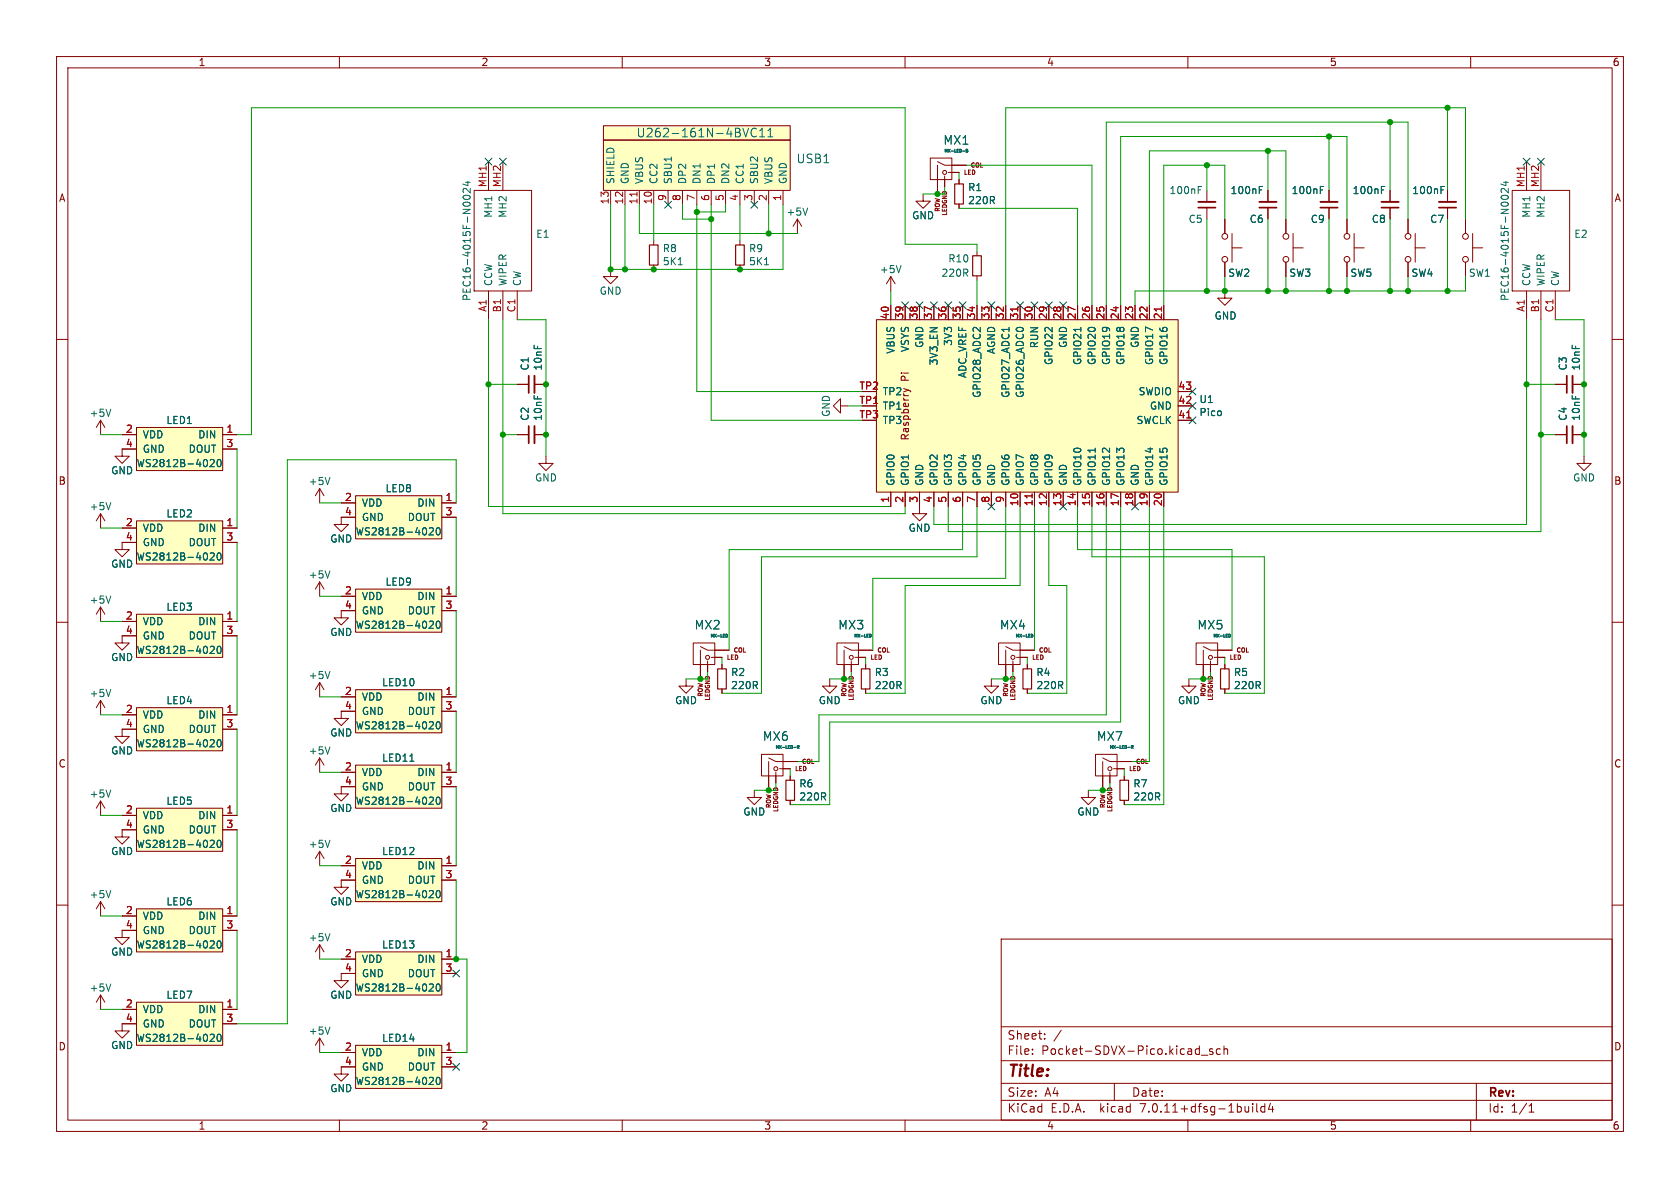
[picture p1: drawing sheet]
<svg xmlns="http://www.w3.org/2000/svg" width="297mm" height="210mm" viewBox="0 0 297 210" stroke-linecap="round" stroke-linejoin="round" font-family="sans-serif">
<g fill="none" stroke="#840000" stroke-width=".18">
<path d="M10 10h277v190h-277zM12 12h273v186h-273zM60 10v2M110 10v2M160 10v2M210 10v2M260 10v2M83.8 33.7h10.2v17.7h-10.2zM86.4 28.6v5.1M88.9 28.6v5.1M106.7 22.2h33v2.6h-33zM106.7 24.8h33v8.9h-33z"/>
<path d="M107.9 33.7v2.5M110.5 33.7v2.5M113 33.7v2.5M115.6 33.7v2.5M118.1 33.7v2.5M120.6 33.7v2.5M123.2 33.7v2.5M125.7 33.7v2.5M128.3 33.7v2.5M130.8 33.7v2.5M133.3 33.7v2.5M135.9 33.7v2.5"/>
<path d="M138.4 33.7v2.5M141 38.7l-.8 1.3M141 38.7v2.6M141 38.7l.7 1.3M163.2 34.3v1.3h1.3l-1.3 1.2-1.3-1.2h1.3M164.5 27.9h3.8v3.9h-3.8zM165.7 28.6l1.3 .6h3.8M165.7 29.2v5.1M167 31.1v1.9M167.6 30.5h1.9M169.5 31.8v.7M169.5 36.1v.7"/>
<path d="M213.4 33.7v2M213.4 36.7v2M216.5 38.7v2.6M224.2 33.7v2M224.2 36.7v2M227.3 38.7v2.6M234.9 33.7v2M234.9 36.7v2M238.1 38.7v2.6M245.7 33.7v2M245.7 36.7v2M248.9 38.7v2.6"/>
<path d="M255.9 33.7v2M255.9 36.7v2M259.1 38.7v2.6M267.3 33.7h10.2v17.7h-10.2zM269.9 28.6v5.1M272.4 28.6v5.1M10 60h2M86.4 51.4v5.1M88.9 51.4v5.1M91.4 51.4v5.1M107.9 47.6v1.3h1.3l-1.3 1.3-1.2-1.3h1.2M115.6 42.5v.8"/>
<path d="M115.6 46.9v.7M130.8 42.5v.8M130.8 46.9v.7M154.9 56.5h53.4v30.5h-53.4zM157.5 48.9v2.5M157.5 54v2.5M157.5 48.9l-.8 1.3M157.5 48.9l.7 1.3M160 54v2.5M162.6 54v2.5M165.1 54v2.5M167.6 54v2.5"/>
<path d="M170.2 54v2.5M172.7 44.5v.7M172.7 48.8v.7M172.7 54v2.5M175.3 54v2.5M177.8 54v2.5M180.3 54v2.5M182.9 54v2.5M185.4 54v2.5M188 54v2.5M190.5 54v2.5M193 54v2.5"/>
<path d="M195.6 54v2.5M198.1 54v2.5M200.7 54v2.5M203.2 54v2.5M205.7 54v2.5M216.5 51.4v1.3h1.3l-1.3 1.3-1.2-1.3h1.2M216.5 46.4v2.5M217.8 43.8h1.8M217.8 41.3v5.1M227.3 46.4v2.5M228.6 43.8h1.8M228.6 41.3v5.1"/>
<path d="M238.1 46.4v2.5M239.4 43.8h1.8M239.4 41.3v5.1M248.9 46.4v2.5M250.2 43.8h1.8M250.2 41.3v5.1M259.1 46.4v2.5M260.3 43.8h1.8M260.3 41.3v5.1M269.9 51.4v5.1M272.4 51.4v5.1M275 51.4v5.1"/>
<path d="M285 60h2M17.8 74.3v2.5M17.8 74.3l-.8 1.3M17.8 74.3l.7 1.3M21.6 76.8h2.5M24.1 75.6h15.3v7.6h-15.3zM24.1 79.4h-2.5v1.2h1.3l-1.3 1.3-1.3-1.3h1.3M39.4 76.8h2.5M39.4 79.4h2.5M91.4 67.9h2.1M91.4 76.8h2.1M94.5 67.9h2"/>
<path d="M94.5 76.8h2M148.6 71.8v-1.3l-1.3 1.3 1.3 1.2v-1.2h1.3M159.8 68.7l.8 .3M160.6 69l-.8 .3M160.6 69l.4 .3M208.3 74.3h2.5M208.3 71.8h2.5M208.3 69.2h2.5M275 67.9h2M275 76.8h2M278 67.9h2M278 76.8h2"/>
<path d="M17.8 90.8v2.5M17.8 90.8l-.8 1.3M17.8 90.8l.7 1.3M21.6 93.3h2.5M24.1 92.1h15.3v7.6h-15.3zM24.1 95.9h-2.5v1.3h1.3l-1.3 1.2-1.3-1.2h1.3M39.4 93.3h2.5M39.4 95.9h2.5M56.5 86.4l-.7 1.2M56.5 86.4v2.5M56.5 86.4l.8 1.2M60.3 88.9h2.6"/>
<path d="M62.9 87.6h15.2v7.7h-15.2zM62.9 91.4h-2.6v1.3h1.3l-1.3 1.3-1.2-1.3h1.2M78.1 88.9h2.5M78.1 91.4h2.5M96.5 80.6v1.3h1.3l-1.3 1.3-1.3-1.3h1.3M157.5 87v2.5M160 87v2.5M162.6 87v3.8h1.2l-1.2 1.3-1.3-1.3h1.3M165.1 87v2.5M167.6 87v2.5M170.2 87v2.5M172.7 87v2.5"/>
<path d="M175.3 87v2.5M177.8 87v2.5M180.3 87v2.5M182.9 87v2.5M185.4 87v2.5M188 87v2.5M190.5 87v2.5M193 87v2.5M195.6 87v2.5M198.1 87v2.5M200.7 87v2.5M203.2 87v2.5"/>
<path d="M205.7 87v2.5M280 80.6v1.3h1.3l-1.3 1.3-1.2-1.3h1.2M10 110h2M17.8 107.3l-.8 1.3M17.8 107.3v2.6M17.8 107.3l.7 1.3M21.6 109.9h2.5M24.1 108.6h15.3v7.6h-15.3zM24.1 112.4h-2.5v1.3h1.3l-1.3 1.2-1.3-1.2h1.3M39.4 109.9h2.5M39.4 112.4h2.5M56.5 102.9v2.5"/>
<path d="M56.5 102.9l-.7 1.2M56.5 102.9l.8 1.2M60.3 105.4h2.6M62.9 104.1h15.2v7.7h-15.2zM62.9 108h-2.6v1.2h1.3l-1.3 1.3-1.2-1.3h1.2M78.1 105.4h2.5M78.1 108h2.5M122.6 113.7h3.8v3.8h-3.8zM123.8 114.3l1.3 .6h3.8M123.8 114.9v5.1M125.1 116.8v1.9M125.7 116.2h1.9"/>
<path d="M127.6 117.5v.7M148 113.7h3.8v3.8h-3.8zM149.2 114.3l1.3 .6h3.8M149.2 114.9v5.1M150.5 116.8v1.9M151.1 116.2h1.9M153 117.5v.7M176.5 113.7h3.8v3.8h-3.8zM177.8 114.3l1.3 .6h3.8M177.8 114.9v5.1M179.1 116.8v1.9M179.7 116.2h1.9"/>
<path d="M181.6 117.5v.7M211.5 113.7h3.8v3.8h-3.8zM212.7 114.3l1.3 .6h3.8M212.7 114.9v5.1M214 116.8v1.9M214.6 116.2h1.9M216.5 117.5v.7M285 110h2M17.8 123.8v2.6M17.8 123.8l-.8 1.3M17.8 123.8l.7 1.3M21.6 126.4h2.5"/>
<path d="M24.1 125.1h15.3v7.6h-15.3zM24.1 128.9h-2.5v1.3h1.3l-1.3 1.2-1.3-1.2h1.3M39.4 126.4h2.5M39.4 128.9h2.5M56.5 120.7v2.5M56.5 134v2.5M56.5 120.7l-.7 1.2M56.5 120.7l.8 1.2M56.5 134l-.7 1.3M56.5 134l.8 1.3M60.3 123.2h2.6M60.3 136.5h2.6"/>
<path d="M62.9 121.9h15.2v7.6h-15.2zM62.9 135.3h15.2v7.6h-15.2zM62.9 125.7h-2.6v1.3h1.3l-1.3 1.3-1.2-1.3h1.2M62.9 139.1h-2.6v1.2h1.3l-1.3 1.3-1.2-1.3h1.2M78.1 123.2h2.5M78.1 125.7h2.5M78.1 136.5h2.5M78.1 139.1h2.5M121.3 120v1.3h1.3l-1.3 1.3-1.3-1.3h1.3M127.6 121.8v.8M133.3 139.7v1.3h1.3l-1.3 1.2-1.2-1.2h1.2M134.6 133.4h3.8v3.8h-3.8z"/>
<path d="M135.9 134l1.3 .6h3.8M135.9 134.6v5.1M137.2 136.5v1.9M137.8 135.9h1.9M139.7 137.2v.7M146.7 120v1.3h1.3l-1.3 1.3-1.3-1.3h1.3M153 121.8v.8M175.3 120v1.3h1.2l-1.2 1.3-1.3-1.3h1.3M181.6 121.8v.8M192.4 139.7v1.3h1.3l-1.3 1.2-1.3-1.2h1.3M193.7 133.4h3.8v3.8h-3.8zM194.9 134l1.3 .6h3.8"/>
<path d="M194.9 134.6v5.1M196.2 136.5v1.9M196.8 135.9h2M198.8 137.2v.7M210.2 120v1.3h1.3l-1.3 1.3-1.3-1.3h1.3M216.5 121.8v.8M10 160h2M17.8 141.6v2.5M17.8 159.4v2.5M17.8 141.6l-.8 1.3M17.8 141.6l.7 1.3M17.8 159.4l-.8 1.3"/>
<path d="M17.8 159.4l.7 1.3M21.6 144.1h2.5M24.1 142.9h15.3v7.6h-15.3zM24.1 146.7h-2.5v1.3h1.3l-1.3 1.2-1.3-1.2h1.3M39.4 144.1h2.5M39.4 146.7h2.5M56.5 150.5v2.5M56.5 150.5l-.7 1.3M56.5 150.5l.8 1.3M60.3 153h2.6M62.9 151.8h15.2v7.6h-15.2zM62.9 155.6h-2.6v1.2h1.3l-1.3 1.3-1.2-1.3h1.2"/>
<path d="M78.1 153h2.5M78.1 155.6h2.5M139.7 141.5v.7M198.8 141.5v.7M285 160h2M17.8 175.9v2.5M17.8 175.9l-.8 1.3M17.8 175.9l.7 1.3M21.6 178.4h2.5M21.6 161.9h2.5M24.1 177.2h15.3v7.6h-15.3zM24.1 160.7h15.3v7.6h-15.3z"/>
<path d="M24.1 164.5h-2.5v1.2h1.3l-1.3 1.3-1.3-1.3h1.3M39.4 178.4h2.5M39.4 161.9h2.5M39.4 164.5h2.5M56.5 167v2.5M56.5 167l-.7 1.3M56.5 167l.8 1.3M60.3 169.5h2.6M62.9 168.3h15.2v7.6h-15.2zM62.9 172.1h-2.6v1.3h1.3l-1.3 1.2-1.2-1.2h1.2M78.1 169.5h2.5M78.1 172.1h2.5"/>
<path d="M177 166h108v32h-108zM24.1 181h-2.5v1.2h1.3l-1.3 1.3-1.3-1.3h1.3M39.4 181h2.5M56.5 183.5v2.6M56.5 183.5l-.7 1.3M56.5 183.5l.8 1.3M60 198v2M60.3 186.1h2.6M62.9 184.8h15.2v7.6h-15.2zM62.9 188.6h-2.6v1.3h1.3l-1.3 1.2-1.2-1.2h1.2M78.1 186.1h2.5M78.1 188.6h2.5"/>
<path d="M110 198v2M160 198v2M177 194.5h108M177 191.5h108M177 187.5h108M177 181.5h108M182.5 186.3v.1M182.5 185.5v.1M184.7 183.6v.1M184.7 182.8v.1M187.6 182.1l-1.3 2M197 191.5v3"/>
<path d="M210 198v2M212.4 186.5h1.1M214.4 185.5l-.4-.1-.2 .2 .1 .2 .5 .2v.3h-.6M215.7 185.5l-.4-.1-.3 .3v.4l.2 .2h.5M216.4 185.5l.2-.1 .4 .1v.9M216.4 184.9v1.5M221.5 195.1v.1M221.5 195.6v1M222.2 195.1v1.3l.2 .2M223.6 195.1v1.5M223.6 195.7l-.4-.1-.3 .3v.4l.1 .2h.6M224.6 195l-.4 1.1h1"/>
<path d="M225 195.6v1M260 198v2M261 191.5v6.5M270.3 196.6h.9M270.3 195.5l.4-.4v1.5"/>
<circle cx="167" cy="30.5" r=".36"/>
<circle cx="216.5" cy="41.8" r=".51"/>
<circle cx="216.5" cy="45.8" r=".51"/>
<circle cx="227.3" cy="41.8" r=".51"/>
<circle cx="227.3" cy="45.8" r=".51"/>
<circle cx="238.1" cy="41.8" r=".51"/>
<circle cx="238.1" cy="45.8" r=".51"/>
<circle cx="248.9" cy="41.8" r=".51"/>
<circle cx="248.9" cy="45.8" r=".51"/>
<circle cx="259.1" cy="45.8" r=".51"/>
<circle cx="259.1" cy="41.8" r=".51"/>
<circle cx="125.1" cy="116.2" r=".36"/>
<circle cx="150.5" cy="116.2" r=".36"/>
<circle cx="179.1" cy="116.2" r=".36"/>
<circle cx="214" cy="116.2" r=".36"/>
<circle cx="137.2" cy="135.9" r=".36"/>
<circle cx="196.2" cy="135.9" r=".36"/>
</g>
<g fill="none" stroke="#006464" stroke-width=".18">
<path d="M82 34.6a.68 .68 0 0 1 1.1 .3 .72 .72 0 0 1-1.2-.1zM82.1 35.8h.8M82.3 32.2h.8M82.7 32v.8l-.9-.3M83.1 33.3v.8l-.9-.8-.3 .3 .1 .4M132.3 22.7l-.5 1.5M133.7 22.8a.61 .61 0 0 0-.7 0 .61 .61 0 0 0-.2 .7 .57 .57 0 0 0 .3 .6 .57 .57 0 0 0 .6-.1M134.3 24.2h.9M134.3 23.1l.4-.4v1.5M135.8 24.2h.8M135.8 23.1l.4-.4v1.5M142.8 36.8l-.4 1.2"/>
<path d="M170.2 26.7h.4M170.8 26.4v.5h.3l-.1-.3M170.8 26.6h.2M171.1 26.5l-.1 .1M211.8 33.6h.5M211.8 33h.6M222.6 33.6h.4M222.6 33h.6M233.4 33.6h.4M233.4 33h.6M244.2 33.6h.4M244.2 33h.6"/>
<path d="M254.7 33.6h.5M254.7 33h.7M265.4 34.7a.75 .75 0 0 1 1.2 .2 .72 .72 0 0 1-1.2-.1zM265.6 35.8h.8M265.8 32.2h.8M266.2 32v.8l-.9-.3M266.6 33.3v.8l-.9-.8-.3 .3 .1 .4M119.9 46.8h.7M135.1 46.8h.8M159.3 46.9l-.4 1.3M178.4 57.9v.7M191.1 57.9v.7"/>
<path d="M19.6 72.3l-.4 1.3M193.6 79.2v.8M19.6 88.8l-.4 1.3M37.2 81.3l.4-.1 .3 .4-.8 .9h.8M37.2 97.9l.4-.2 .3 .4-.8 .9h.8M38.6 81.3l.1-.1a.68 .68 0 0 1 .4 .7 .68 .68 0 0 1-.4 .6 .84 .84 0 0 1-.1-1.2zM38.6 97.8l.1-.1a.68 .68 0 0 1 .4 .7 .68 .68 0 0 1-.4 .6 .84 .84 0 0 1-.1-1.2zM58.3 84.4l-.4 1.3M75.9 93.4l.5-.1 .2 .4-.8 .9h.8M77.2 93.4l.2-.1a.68 .68 0 0 1 .4 .6 .68 .68 0 0 1-.4 .7l-.2-.2-.1-.3zM19.6 105.4l-.4 1.2M37.2 114.4l.4-.2 .3 .4-.8 .9h.8"/>
<path d="M38.6 114.3l.1-.1a.68 .68 0 0 1 .4 .7 .68 .68 0 0 1-.4 .6 .84 .84 0 0 1-.1-1.2zM58.3 118.7l-.4 1.3M58.3 100.9l-.4 1.3M75.9 109.9l.5-.1 .2 .4-.8 .9h.8M77.2 109.9l.2-.1a.68 .68 0 0 1 .4 .6 .68 .68 0 0 1-.4 .7l-.2-.2-.1-.3zM128.3 112.1a.26 .26 0 0 1 .3 .3 .26 .26 0 0 1-.3 .2M153.7 112.1a.26 .26 0 0 1 .3 .3 .26 .26 0 0 1-.3 .2M182.3 112.1a.26 .26 0 0 1 .3 .3 .26 .26 0 0 1-.3 .2M217.2 112.1a.26 .26 0 0 1 .3 .3 .26 .26 0 0 1-.3 .2M19.6 121.9l-.4 1.2M19.6 139.6l-.4 1.3M37.2 130.9l.4-.1 .3 .3-.8 .9h.8"/>
<path d="M38.6 130.8h.1a.68 .68 0 0 1 .4 .6 .68 .68 0 0 1-.4 .6 .84 .84 0 0 1-.1-1.2zM58.3 132l-.4 1.3M72.5 134.6h.7M75.9 127.7l.5-.1 .2 .3-.8 .9h.8M77.2 127.7l.2-.1a.68 .68 0 0 1 .4 .6 .68 .68 0 0 1-.4 .6l-.2-.1-.1-.3zM140.3 132.1h.4M141.1 132.1l.2 .2M141.2 131.8h-.2v.5M141.2 131.8h.1M141.2 131.8v.2l-.2 .1M199.4 132.1h.4M200 132.1l.3-.1v-.2h-.3v.5"/>
<path d="M200.1 132.1l.2 .2M19.6 157.4l-.4 1.3M37.2 148.7l.4-.2 .3 .4-.8 .9h.8M38.6 148.6l.1-.1a.68 .68 0 0 1 .4 .7 .68 .68 0 0 1-.4 .6 .84 .84 0 0 1-.1-1.2zM58.3 148.5l-.4 1.3M75.9 141l.5-.1 .2 .4-.8 .9h.8M75.9 157.5l.5-.1 .2 .4-.8 .9h.8M77.2 141l.2-.1a.68 .68 0 0 1 .4 .6 .68 .68 0 0 1-.4 .7l-.2-.1-.1-.4zM77.2 157.5l.2-.1a.68 .68 0 0 1 .4 .7 .68 .68 0 0 1-.4 .6l-.2-.1-.1-.4zM19.6 173.9l-.4 1.3M37.2 166.4l.4-.1 .3 .4-.8 .9h.8M38.6 166.4l.1-.1a.68 .68 0 0 1 .4 .6 .68 .68 0 0 1-.4 .7 .84 .84 0 0 1-.1-1.2z"/>
<path d="M58.3 165l-.4 1.3M75.9 174.1l.5-.2 .2 .4-.8 .9h.8M77.2 174.1l.2-.2a.68 .68 0 0 1 .4 .7 .68 .68 0 0 1-.4 .6l-.2-.1-.1-.4zM37.2 182.9l.4-.1 .3 .4-.8 .9h.8M38.5 182.9l.2-.1a.68 .68 0 0 1 .4 .7 .68 .68 0 0 1-.4 .6l-.2-.1-.1-.4zM58.3 181.6l-.4 1.2M75.9 190.6l.5-.2 .2 .4-.8 .9h.8M77.3 190.5l.1-.1a.68 .68 0 0 1 .4 .7 .68 .68 0 0 1-.4 .6 .84 .84 0 0 1-.1-1.2z"/>
</g>
<g fill="#ffffc2" stroke="#ffffc2" stroke-width=".18">
<path d="M62.9 87.6h15.2v7.7h-15.2z"/>
<path d="M24.1 108.6h15.3v7.6h-15.3z"/>
<path d="M24.1 92.1h15.3v7.6h-15.3z"/>
<path d="M154.9 56.5h53.4v30.5h-53.4z"/>
<path d="M106.7 22.2h33v2.6h-33z"/>
<path d="M106.7 24.8h33v8.9h-33z"/>
<path d="M62.9 121.9h15.2v7.6h-15.2z"/>
<path d="M62.9 104.1h15.2v7.7h-15.2z"/>
<path d="M24.1 125.1h15.3v7.6h-15.3z"/>
<path d="M24.1 75.6h15.3v7.6h-15.3z"/>
<path d="M24.1 177.2h15.3v7.6h-15.3z"/>
<path d="M62.9 168.3h15.2v7.6h-15.2z"/>
<path d="M24.1 160.7h15.3v7.6h-15.3z"/>
<path d="M62.9 151.8h15.2v7.6h-15.2z"/>
<path d="M62.9 184.8h15.2v7.6h-15.2z"/>
<path d="M24.1 142.9h15.3v7.6h-15.3z"/>
<path d="M62.9 135.3h15.2v7.6h-15.2z"/>
</g>
<path d="M168.8 32.5h1.5v3.6h-1.5zM114.8 43.3h1.5v3.6h-1.5zM130 43.3h1.6v3.6h-1.6zM172 45.2h1.5v3.6h-1.5zM126.9 118.2h1.5v3.6h-1.5zM152.3 118.2h1.5v3.6h-1.5zM180.8 118.2h1.6v3.6h-1.6zM215.8 118.2h1.5v3.6h-1.5zM138.9 137.9h1.6v3.6h-1.6zM198 137.9h1.5v3.6h-1.5z" fill="none" stroke="#840000" stroke-width=".2"/>
<path d="M211.8 35.7h3.1M222.6 35.7h3.1M233.4 35.7h3.1M244.2 35.7h3.1M254.4 35.7h3M94.5 66.4v3.1M94.5 75.3v3.1M278 66.4v3.1M278 75.3v3.1" fill="none" stroke="#840000" stroke-width=".33"/>
<path d="M211.8 36.7h3.1M222.6 36.7h3.1M233.4 36.7h3.1M244.2 36.7h3.1M254.4 36.7h3M93.5 66.4v3.1M93.5 75.3v3.1M277 66.4v3.1M277 75.3v3.1" fill="none" stroke="#840000" stroke-width=".3"/>
<path d="M112.6 34v.7M179.9 54.3v.7M205.3 54.3v.7M209.8 73.9h.7M182.5 87.3v.7" fill="none" stroke="#a90000" stroke-width=".18"/>
<g fill="none" stroke="#009600" stroke-width=".18">
<path d="M255.9 19.1v14.6M107.9 36.2v11.4h30.5v-11.4M110.5 36.2v11.4M113 36.2v5.1h28M115.6 36.2v6.3M120.6 36.2v2.5h5.1M123.2 36.2v33h29.2M125.7 36.2v38.1h26.7M128.3 36.2v1.3h-5.1M130.8 36.2v6.3M135.9 36.2v5.1M167 33v1.3h-3.8"/>
<path d="M169.5 36.8h21v17.2M169.5 30.5v1.3M170.8 29.2h22.2v24.8M213.4 29.2v4.5M213.4 38.7v12.7M216.5 38.7v-9.5h-10.8v24.8M224.2 26.7v7M224.2 38.7v12.7M227.3 38.7v-12h-24.1v27.3M234.9 24.1v9.6M234.9 38.7v12.7M238.1 38.7v-14.6h-40v29.9"/>
<path d="M245.7 21.6v12.1M245.7 38.7v12.7M248.9 38.7v-17.1h-53.3v32.4M255.9 38.7v12.7M259.1 38.7v-19.6h-81.3v34.9M86.4 56.5v33h71.1M88.9 56.5v34.3h71.1v-1.3M91.4 56.5h5.1v24.1M157.5 51.4v2.6M172.7 44.5v-1.3h-12.7v-24.1h-115.6v57.7h-2.5M172.7 49.5v4.5M216.5 48.9v2.5"/>
<path d="M227.3 48.9v2.5M238.1 48.9v2.5M248.9 48.9v2.5M259.1 48.9v2.5h-58.4v2.6M269.9 56.5v36.2h-104.8v-3.2M272.4 56.5v37.5h-104.8v-4.5M275 56.5h5v24.1M17.8 76.8h3.8M41.9 79.4v13.9M86.4 67.9h5M88.9 76.8h2.5M149.9 71.8h2.5"/>
<path d="M269.9 67.9h5.1M272.4 76.8h2.6M17.8 93.3h3.8M41.9 95.9v14M56.5 88.9h3.8M80.6 88.9v-7.6h-29.8v99.7h-8.9M80.6 91.4v14M170.2 89.5v7.7h-41.3v17.7M172.7 89.5v8.9h-38.1v24.2h-7M177.8 89.5v12.7h-23.5v12.7M180.3 89.5v14h-20.3v19.1h-7M182.9 89.5v25.4"/>
<path d="M185.4 89.5v14h3.2v19.1h-7M190.5 89.5v7.7h27.3v17.7M193 89.5v8.9h30.5v24.2h-7M195.6 89.5v36.9h-50.8v8.2h-3.8M198.1 89.5v38.1h-51.4v14.6h-7M203.2 89.5v45.1h-3.2M205.7 89.5v52.7h-6.9M17.8 109.9h3.8M41.9 112.4v14M56.5 105.4h3.8M80.6 108v15.2M125.1 118.7v1.3h-3.8"/>
<path d="M127.6 116.2v1.3M150.5 118.7v1.3h-3.8M153 116.2v1.3M179.1 118.7v1.3h-3.8M181.6 116.2v1.3M214 118.7v1.3h-3.8M216.5 116.2v1.3M17.8 126.4h3.8M41.9 128.9v15.2M56.5 123.2h3.8M56.5 136.5h3.8M80.6 125.7v10.8"/>
<path d="M80.6 139.1v13.9M137.2 138.4v1.3h-3.9M139.7 135.9v1.3M196.2 138.4v1.3h-3.8M198.8 135.9v1.3M17.8 144.1h3.8M41.9 146.7v15.2M56.5 153h3.8M80.6 155.6v13.9h1.9v16.6h-1.9M17.8 178.4h3.8M17.8 161.9h3.8M41.9 164.5v13.9"/>
<path d="M56.5 169.5h3.8M56.5 186.1h3.8"/>
</g>
<g fill="none" stroke="#000084" stroke-width=".18">
<path d="M85.8 28l1.2 1.2M87 28l-1.2 1.2M88.3 28l1.2 1.2M89.5 28l-1.2 1.2M117.5 35.6l1.2 1.2M118.7 35.6l-1.2 1.2M132.7 35.6l1.3 1.2M134 35.6l-1.3 1.2M269.3 28l1.2 1.2M270.5 28l-1.2 1.2M271.8 28l1.2 1.2M273 28l-1.2 1.2"/>
<path d="M159.4 53.4l1.2 1.2M160.6 53.4l-1.2 1.2M162 53.4l1.2 1.2M163.2 53.4l-1.2 1.2M164.5 53.4l1.2 1.2M165.7 53.4l-1.2 1.2M167 53.4l1.2 1.2M168.2 53.4l-1.2 1.2M169.6 53.4l1.2 1.2M170.8 53.4l-1.2 1.2M174.7 53.4l1.2 1.2M175.9 53.4l-1.2 1.2"/>
<path d="M179.7 53.4l1.2 1.2M180.9 53.4l-1.2 1.2M182.3 53.4l1.2 1.2M183.5 53.4l-1.2 1.2M184.8 53.4l1.2 1.2M186 53.4l-1.2 1.2M187.4 53.4l1.2 1.2M188.6 53.4l-1.2 1.2M210.2 68.6l1.2 1.2M210.2 73.7l1.2 1.2M210.2 71.1l1.2 1.3M211.4 68.6l-1.2 1.2"/>
<path d="M211.4 73.7l-1.2 1.2M211.4 71.1l-1.2 1.3M174.7 88.9l1.2 1.2M175.9 88.9l-1.2 1.2M187.4 88.9l1.2 1.2M188.6 88.9l-1.2 1.2M200.1 88.9l1.2 1.2M201.3 88.9l-1.2 1.2M80 171.5l1.3 1.2M81.3 171.5l-1.3 1.2M80 188l1.3 1.2M81.3 188l-1.3 1.2"/>
</g>
<g fill="#009600" stroke="#009600" stroke-width=".18">
<circle cx="80.6" cy="169.5" r=".46"/>
<circle cx="123.8" cy="120" r=".46"/>
<circle cx="135.9" cy="139.7" r=".46"/>
<circle cx="135.9" cy="41.3" r=".46"/>
<circle cx="125.7" cy="38.7" r=".46"/>
<circle cx="123.2" cy="37.5" r=".46"/>
<circle cx="115.6" cy="47.6" r=".46"/>
<circle cx="130.8" cy="47.6" r=".46"/>
<circle cx="107.9" cy="47.6" r=".46"/>
<circle cx="96.5" cy="76.8" r=".46"/>
<circle cx="88.9" cy="76.8" r=".46"/>
<circle cx="96.5" cy="67.9" r=".46"/>
<circle cx="86.4" cy="67.9" r=".46"/>
<circle cx="110.5" cy="47.6" r=".46"/>
<circle cx="165.7" cy="34.3" r=".46"/>
<circle cx="213.4" cy="51.4" r=".46"/>
<circle cx="234.9" cy="24.1" r=".46"/>
<circle cx="213.4" cy="29.2" r=".46"/>
<circle cx="224.2" cy="26.7" r=".46"/>
<circle cx="245.7" cy="21.6" r=".46"/>
<circle cx="177.8" cy="120" r=".46"/>
<circle cx="149.2" cy="120" r=".46"/>
<circle cx="255.9" cy="19.1" r=".46"/>
<circle cx="269.9" cy="67.9" r=".46"/>
<circle cx="280" cy="67.9" r=".46"/>
<circle cx="255.9" cy="51.4" r=".46"/>
<circle cx="248.9" cy="51.4" r=".46"/>
<circle cx="272.4" cy="76.8" r=".46"/>
<circle cx="280" cy="76.8" r=".46"/>
<circle cx="194.9" cy="139.7" r=".46"/>
<circle cx="212.7" cy="120" r=".46"/>
<circle cx="216.5" cy="51.4" r=".46"/>
<circle cx="227.3" cy="51.4" r=".46"/>
<circle cx="224.2" cy="51.4" r=".46"/>
<circle cx="238.1" cy="51.4" r=".46"/>
<circle cx="245.7" cy="51.4" r=".46"/>
<circle cx="234.9" cy="51.4" r=".46"/>
</g>
<text font-size="2.8" fill="#840000" x="178" y="190.9">Title:</text>
<g font-size="2.1" fill="#006464">
<text x="112.5" y="24.5">U262-161N-4BVC11</text>
<text x="140.7" y="29.1">USB1</text>
<text x="166.7" y="25.8">MX1</text>
<text x="122.7" y="111.5">MX2</text>
<text x="148.1" y="111.5">MX3</text>
<text x="176.7" y="111.5">MX4</text>
<text x="211.6" y="111.5">MX5</text>
<text x="134.8" y="131.2">MX6</text>
<text x="193.8" y="131.2">MX7</text>
</g>
<g font-size="2.1" fill="#840000">
<text x="178" y="184">Sheet:</text>
<text x="178" y="186.7">File:</text>
<text x="184.1" y="186.7">Pocket-SDVX-Pico.kicad_sch</text>
<text x="178" y="196.9">KiCad</text>
<text x="178" y="194.1">Size:</text>
<text x="184.7" y="194.1">A4</text>
<text x="185.7" y="196.9">E.D.A.</text>
<text x="194.6" y="196.9">kicad</text>
<text x="200" y="194.1">Date:</text>
<text x="201.8" y="196.9">7.0.11+dfsg-1build4</text>
<text x="263" y="194.3">Rev:</text>
<text x="263" y="196.9">Id:</text>
<text x="267.1" y="196.9">1/1</text>
</g>
<g font-size="1.8" fill="#840000">
<text x="35" y="11.9">1</text>
<text x="85" y="11.9">2</text>
<text x="135" y="11.9">3</text>
<text x="185" y="11.9">4</text>
<text x="235" y="11.9">5</text>
<text x="285" y="11.9">6</text>
<text x="10.3" y="35.9">A</text>
<text x="285.3" y="35.9">A</text>
<text x="160.9" y="67.4" transform="rotate(-90 160.9 67.4)">Pi</text>
<text x="160.9" y="78" transform="rotate(-90 160.9 78)">Raspberry</text>
<text x="10.3" y="85.9">B</text>
<text x="285.3" y="85.9">B</text>
<text x="10.3" y="135.9">C</text>
<text x="285.3" y="135.9">C</text>
<text x="10.3" y="185.9">D</text>
<text x="285.3" y="185.9">D</text>
<text x="35" y="199.9">1</text>
<text x="85" y="199.9">2</text>
<text x="135" y="199.9">3</text>
<text x="185" y="199.9">4</text>
<text x="235" y="199.9">5</text>
<text x="285" y="199.9">6</text>
</g>
<g font-size="1.8" fill="#a90000">
<text x="86.1" y="33.2" transform="rotate(-90 86.1 33.2)">MH1</text>
<text x="88.6" y="33.2" transform="rotate(-90 88.6 33.2)">MH2</text>
<text x="117.9" y="35.6" transform="rotate(-90 117.9 35.6)">9</text>
<text x="120.4" y="35.6" transform="rotate(-90 120.4 35.6)">8</text>
<text x="122.9" y="35.6" transform="rotate(-90 122.9 35.6)">7</text>
<text x="125.5" y="35.6" transform="rotate(-90 125.5 35.6)">6</text>
<text x="128" y="35.6" transform="rotate(-90 128 35.6)">5</text>
<text x="130.6" y="35.6" transform="rotate(-90 130.6 35.6)">4</text>
<text x="133.1" y="35.6" transform="rotate(-90 133.1 35.6)">3</text>
<text x="135.6" y="35.6" transform="rotate(-90 135.6 35.6)">2</text>
<text x="138.2" y="35.6" transform="rotate(-90 138.2 35.6)">1</text>
<text x="269.6" y="33.2" transform="rotate(-90 269.6 33.2)">MH1</text>
<text x="272.2" y="33.2" transform="rotate(-90 272.2 33.2)">MH2</text>
<text x="107.7" y="36.2" transform="rotate(-90 107.7 36.2)">13</text>
<text x="110.2" y="36.2" transform="rotate(-90 110.2 36.2)">12</text>
<text x="112.8" y="36.2" transform="rotate(-90 112.8 36.2)">11</text>
<text x="115.3" y="36.2" transform="rotate(-90 115.3 36.2)">10</text>
<text x="86.1" y="55.2" transform="rotate(-90 86.1 55.2)">A1</text>
<text x="88.6" y="55.3" transform="rotate(-90 88.6 55.3)">B1</text>
<text x="91.2" y="55.3" transform="rotate(-90 91.2 55.3)">C1</text>
<text x="157.2" y="56.6" transform="rotate(-90 157.2 56.6)">40</text>
<text x="159.8" y="56.6" transform="rotate(-90 159.8 56.6)">39</text>
<text x="162.3" y="56.6" transform="rotate(-90 162.3 56.6)">38</text>
<text x="164.8" y="56.6" transform="rotate(-90 164.8 56.6)">37</text>
<text x="167.4" y="56.6" transform="rotate(-90 167.4 56.6)">36</text>
<text x="169.9" y="56.6" transform="rotate(-90 169.9 56.6)">35</text>
<text x="172.5" y="56.6" transform="rotate(-90 172.5 56.6)">34</text>
<text x="175" y="56.6" transform="rotate(-90 175 56.6)">33</text>
<text x="177.5" y="56.6" transform="rotate(-90 177.5 56.6)">32</text>
<text x="180.1" y="56.6" transform="rotate(-90 180.1 56.6)">31</text>
<text x="182.6" y="56.6" transform="rotate(-90 182.6 56.6)">30</text>
<text x="185.2" y="56.6" transform="rotate(-90 185.2 56.6)">29</text>
<text x="187.7" y="56.6" transform="rotate(-90 187.7 56.6)">28</text>
<text x="190.2" y="56.6" transform="rotate(-90 190.2 56.6)">27</text>
<text x="192.8" y="56.6" transform="rotate(-90 192.8 56.6)">26</text>
<text x="195.3" y="56.6" transform="rotate(-90 195.3 56.6)">25</text>
<text x="197.9" y="56.6" transform="rotate(-90 197.9 56.6)">24</text>
<text x="200.4" y="56.6" transform="rotate(-90 200.4 56.6)">23</text>
<text x="202.9" y="56.6" transform="rotate(-90 202.9 56.6)">22</text>
<text x="205.5" y="56.6" transform="rotate(-90 205.5 56.6)">21</text>
<text x="269.6" y="55.2" transform="rotate(-90 269.6 55.2)">A1</text>
<text x="272.2" y="55.3" transform="rotate(-90 272.2 55.3)">B1</text>
<text x="274.7" y="55.3" transform="rotate(-90 274.7 55.3)">C1</text>
<text x="151.8" y="71.5">TP1</text>
<text x="151.8" y="69">TP2</text>
<text x="208.2" y="71.5">42</text>
<text x="208.2" y="69">43</text>
<text x="22.2" y="76.6">2</text>
<text x="39.9" y="76.6">1</text>
<text x="151.8" y="74">TP3</text>
<text x="208.2" y="74">41</text>
<text x="22.2" y="79.1">4</text>
<text x="39.9" y="79.1">3</text>
<text x="60.9" y="88.6">2</text>
<text x="78.7" y="88.6">1</text>
<text x="157.2" y="89" transform="rotate(-90 157.2 89)">1</text>
<text x="159.8" y="89" transform="rotate(-90 159.8 89)">2</text>
<text x="162.3" y="89" transform="rotate(-90 162.3 89)">3</text>
<text x="164.8" y="89" transform="rotate(-90 164.8 89)">4</text>
<text x="167.4" y="89" transform="rotate(-90 167.4 89)">5</text>
<text x="169.9" y="89" transform="rotate(-90 169.9 89)">6</text>
<text x="172.5" y="89" transform="rotate(-90 172.5 89)">7</text>
<text x="175" y="89" transform="rotate(-90 175 89)">8</text>
<text x="177.5" y="89" transform="rotate(-90 177.5 89)">9</text>
<text x="180.1" y="89.6" transform="rotate(-90 180.1 89.6)">10</text>
<text x="182.6" y="89.6" transform="rotate(-90 182.6 89.6)">11</text>
<text x="185.2" y="89.6" transform="rotate(-90 185.2 89.6)">12</text>
<text x="187.7" y="89.6" transform="rotate(-90 187.7 89.6)">13</text>
<text x="190.2" y="89.6" transform="rotate(-90 190.2 89.6)">14</text>
<text x="192.8" y="89.6" transform="rotate(-90 192.8 89.6)">15</text>
<text x="195.3" y="89.6" transform="rotate(-90 195.3 89.6)">16</text>
<text x="197.9" y="89.6" transform="rotate(-90 197.9 89.6)">17</text>
<text x="200.4" y="89.6" transform="rotate(-90 200.4 89.6)">18</text>
<text x="202.9" y="89.6" transform="rotate(-90 202.9 89.6)">19</text>
<text x="205.5" y="89.6" transform="rotate(-90 205.5 89.6)">20</text>
<text x="22.2" y="93.1">2</text>
<text x="22.2" y="95.6">4</text>
<text x="39.9" y="93.1">1</text>
<text x="39.9" y="95.6">3</text>
<text x="60.9" y="91.2">4</text>
<text x="78.7" y="91.2">3</text>
<text x="60.9" y="105.2">2</text>
<text x="60.9" y="107.7">4</text>
<text x="78.7" y="105.2">1</text>
<text x="78.7" y="107.7">3</text>
<text x="22.2" y="109.6">2</text>
<text x="22.2" y="112.1">4</text>
<text x="39.9" y="109.6">1</text>
<text x="39.9" y="112.1">3</text>
<text x="60.9" y="122.9">2</text>
<text x="60.9" y="125.5">4</text>
<text x="78.7" y="122.9">1</text>
<text x="78.7" y="125.5">3</text>
<text x="22.2" y="126.1">2</text>
<text x="22.2" y="128.7">4</text>
<text x="39.9" y="126.1">1</text>
<text x="39.9" y="128.7">3</text>
<text x="60.9" y="136.3">2</text>
<text x="78.7" y="136.3">1</text>
<text x="22.2" y="143.9">2</text>
<text x="39.9" y="143.9">1</text>
<text x="60.9" y="138.8">4</text>
<text x="78.7" y="138.8">3</text>
<text x="22.2" y="146.4">4</text>
<text x="39.9" y="146.4">3</text>
<text x="60.9" y="152.8">2</text>
<text x="60.9" y="155.3">4</text>
<text x="78.7" y="152.8">1</text>
<text x="78.7" y="155.3">3</text>
<text x="22.2" y="161.7">2</text>
<text x="39.9" y="161.7">1</text>
<text x="22.2" y="164.2">4</text>
<text x="39.9" y="164.2">3</text>
<text x="60.9" y="169.3">2</text>
<text x="60.9" y="171.8">4</text>
<text x="78.7" y="169.3">1</text>
<text x="78.7" y="171.8">3</text>
<text x="22.2" y="178.2">2</text>
<text x="39.9" y="178.2">1</text>
<text x="22.2" y="180.7">4</text>
<text x="39.9" y="180.7">3</text>
<text x="60.9" y="185.8">2</text>
<text x="78.7" y="185.8">1</text>
<text x="60.9" y="188.3">4</text>
<text x="78.7" y="188.3">3</text>
</g>
<g font-size="1.8" fill="#006464">
<text x="108.8" y="32.6" transform="rotate(-90 108.8 32.6)">SHIELD</text>
<text x="111.4" y="32.6" transform="rotate(-90 111.4 32.6)">GND</text>
<text x="113.9" y="32.6" transform="rotate(-90 113.9 32.6)">VBUS</text>
<text x="116.4" y="32.6" transform="rotate(-90 116.4 32.6)">CC2</text>
<text x="119" y="32.6" transform="rotate(-90 119 32.6)">SBU1</text>
<text x="121.5" y="32.6" transform="rotate(-90 121.5 32.6)">DP2</text>
<text x="124.1" y="32.6" transform="rotate(-90 124.1 32.6)">DN1</text>
<text x="126.6" y="32.6" transform="rotate(-90 126.6 32.6)">DP1</text>
<text x="129.1" y="32.6" transform="rotate(-90 129.1 32.6)">DN2</text>
<text x="131.7" y="32.6" transform="rotate(-90 131.7 32.6)">CC1</text>
<text x="134.2" y="32.6" transform="rotate(-90 134.2 32.6)">SBU2</text>
<text x="136.8" y="32.6" transform="rotate(-90 136.8 32.6)">VBUS</text>
<text x="139.3" y="32.6" transform="rotate(-90 139.3 32.6)">GND</text>
<text x="171.1" y="34">R1</text>
<text x="206.6" y="34.5">100nF</text>
<text x="217.4" y="34.5">100nF</text>
<text x="228.2" y="34.5">100nF</text>
<text x="239" y="34.5">100nF</text>
<text x="249.6" y="34.5">100nF</text>
<text x="87.2" y="38.6" transform="rotate(-90 87.2 38.6)">MH1</text>
<text x="89.8" y="38.6" transform="rotate(-90 89.8 38.6)">MH2</text>
<text x="138.9" y="38.3">+5V</text>
<text x="161.2" y="39">GND</text>
<text x="171.1" y="36.3">220R</text>
<text x="210" y="39.6">C5</text>
<text x="220.8" y="39.6">C6</text>
<text x="231.6" y="39.6">C9</text>
<text x="242.4" y="39.6">C8</text>
<text x="252.7" y="39.6">C7</text>
<text x="270.7" y="38.6" transform="rotate(-90 270.7 38.6)">MH1</text>
<text x="273.3" y="38.6" transform="rotate(-90 273.3 38.6)">MH2</text>
<text x="94.7" y="42.2">E1</text>
<text x="117.1" y="44.8">R8</text>
<text x="117.1" y="47.1">5K1</text>
<text x="132.3" y="44.8">R9</text>
<text x="132.3" y="47.1">5K1</text>
<text x="167.5" y="46.6">R10</text>
<text x="278.2" y="42.2">E2</text>
<text x="83.4" y="53.3" transform="rotate(-90 83.4 53.3)">PEC16-4015F-N0024</text>
<text x="87.2" y="50.7" transform="rotate(-90 87.2 50.7)">CCW</text>
<text x="89.8" y="50.7" transform="rotate(-90 89.8 50.7)">WIPER</text>
<text x="92.3" y="50.7" transform="rotate(-90 92.3 50.7)">CW</text>
<text x="105.9" y="52.3">GND</text>
<text x="155.4" y="48.5">+5V</text>
<text x="166.3" y="49.1">220R</text>
<text x="217" y="49.1">SW2</text>
<text x="227.8" y="49.1">SW3</text>
<text x="238.6" y="49.1">SW5</text>
<text x="249.4" y="49.1">SW4</text>
<text x="259.6" y="49.1">SW1</text>
<text x="266.9" y="53.3" transform="rotate(-90 266.9 53.3)">PEC16-4015F-N0024</text>
<text x="270.7" y="50.7" transform="rotate(-90 270.7 50.7)">CCW</text>
<text x="273.3" y="50.7" transform="rotate(-90 273.3 50.7)">WIPER</text>
<text x="275.8" y="50.7" transform="rotate(-90 275.8 50.7)">CW</text>
<text x="214.6" y="56.7">GND</text>
<text x="93.7" y="65.6" transform="rotate(-90 93.7 65.6)">C1</text>
<text x="96" y="65.6" transform="rotate(-90 96 65.6)">10nF</text>
<text x="158.3" y="62.6" transform="rotate(-90 158.3 62.6)">VBUS</text>
<text x="160.9" y="62.3" transform="rotate(-90 160.9 62.3)">VSYS</text>
<text x="163.4" y="61.6" transform="rotate(-90 163.4 61.6)">GND</text>
<text x="166" y="64.7" transform="rotate(-90 166 64.7)">3V3_EN</text>
<text x="168.5" y="61.2" transform="rotate(-90 168.5 61.2)">3V3</text>
<text x="176.1" y="62.7" transform="rotate(-90 176.1 62.7)">AGND</text>
<text x="183.7" y="61.7" transform="rotate(-90 183.7 61.7)">RUN</text>
<text x="186.3" y="64.6" transform="rotate(-90 186.3 64.6)">GPIO22</text>
<text x="188.8" y="61.6" transform="rotate(-90 188.8 61.6)">GND</text>
<text x="191.4" y="64.6" transform="rotate(-90 191.4 64.6)">GPIO21</text>
<text x="193.9" y="64.6" transform="rotate(-90 193.9 64.6)">GPIO20</text>
<text x="196.4" y="64.6" transform="rotate(-90 196.4 64.6)">GPIO19</text>
<text x="199" y="64.6" transform="rotate(-90 199 64.6)">GPIO18</text>
<text x="201.5" y="61.6" transform="rotate(-90 201.5 61.6)">GND</text>
<text x="204.1" y="64.6" transform="rotate(-90 204.1 64.6)">GPIO17</text>
<text x="206.6" y="64.6" transform="rotate(-90 206.6 64.6)">GPIO16</text>
<text x="277.2" y="65.6" transform="rotate(-90 277.2 65.6)">C3</text>
<text x="279.5" y="65.6" transform="rotate(-90 279.5 65.6)">10nF</text>
<text x="156" y="70.1">TP2</text>
<text x="171" y="66.9" transform="rotate(-90 171 66.9)">ADC_VREF</text>
<text x="173.6" y="70.4" transform="rotate(-90 173.6 70.4)">GPIO28_ADC2</text>
<text x="178.7" y="70.4" transform="rotate(-90 178.7 70.4)">GPIO27_ADC1</text>
<text x="181.2" y="70.4" transform="rotate(-90 181.2 70.4)">GPIO26_ADC0</text>
<text x="201.2" y="70.1">SWDIO</text>
<text x="211.9" y="71.5">U1</text>
<text x="15.7" y="73.9">+5V</text>
<text x="25.1" y="77.7">VDD</text>
<text x="29.3" y="75.2">LED1</text>
<text x="34.9" y="77.7">DIN</text>
<text x="93.7" y="74.5" transform="rotate(-90 93.7 74.5)">C2</text>
<text x="96" y="74.5" transform="rotate(-90 96 74.5)">10nF</text>
<text x="146.9" y="73.8" transform="rotate(-90 146.9 73.8)">GND</text>
<text x="156" y="72.6">TP1</text>
<text x="156" y="75.2">TP3</text>
<text x="200.8" y="75.2">SWCLK</text>
<text x="203.2" y="72.6">GND</text>
<text x="211.9" y="73.8">Pico</text>
<text x="277.2" y="74.5" transform="rotate(-90 277.2 74.5)">C4</text>
<text x="279.5" y="74.5" transform="rotate(-90 279.5 74.5)">10nF</text>
<text x="24.1" y="82.8">WS2812B-4020</text>
<text x="25.1" y="80.2">GND</text>
<text x="33.3" y="80.2">DOUT</text>
<text x="19.6" y="84">GND</text>
<text x="54.5" y="86">+5V</text>
<text x="63.9" y="89.8">VDD</text>
<text x="68.1" y="87.2">LED8</text>
<text x="73.7" y="89.8">DIN</text>
<text x="94.5" y="85.3">GND</text>
<text x="158.3" y="86" transform="rotate(-90 158.3 86)">GPIO0</text>
<text x="160.9" y="86" transform="rotate(-90 160.9 86)">GPIO1</text>
<text x="163.4" y="86" transform="rotate(-90 163.4 86)">GND</text>
<text x="166" y="86" transform="rotate(-90 166 86)">GPIO2</text>
<text x="168.5" y="86" transform="rotate(-90 168.5 86)">GPIO3</text>
<text x="171" y="86" transform="rotate(-90 171 86)">GPIO4</text>
<text x="173.6" y="86" transform="rotate(-90 173.6 86)">GPIO5</text>
<text x="176.1" y="86" transform="rotate(-90 176.1 86)">GND</text>
<text x="178.7" y="86" transform="rotate(-90 178.7 86)">GPIO6</text>
<text x="181.2" y="86" transform="rotate(-90 181.2 86)">GPIO7</text>
<text x="183.7" y="86" transform="rotate(-90 183.7 86)">GPIO8</text>
<text x="186.3" y="86" transform="rotate(-90 186.3 86)">GPIO9</text>
<text x="188.8" y="86" transform="rotate(-90 188.8 86)">GND</text>
<text x="191.4" y="86" transform="rotate(-90 191.4 86)">GPIO10</text>
<text x="193.9" y="86" transform="rotate(-90 193.9 86)">GPIO11</text>
<text x="196.4" y="86" transform="rotate(-90 196.4 86)">GPIO12</text>
<text x="199" y="86" transform="rotate(-90 199 86)">GPIO13</text>
<text x="201.5" y="86" transform="rotate(-90 201.5 86)">GND</text>
<text x="204.1" y="86" transform="rotate(-90 204.1 86)">GPIO14</text>
<text x="206.6" y="86" transform="rotate(-90 206.6 86)">GPIO15</text>
<text x="278" y="85.3">GND</text>
<text x="15.7" y="90.4">+5V</text>
<text x="25.1" y="94.2">VDD</text>
<text x="29.3" y="91.7">LED2</text>
<text x="34.9" y="94.2">DIN</text>
<text x="62.8" y="94.8">WS2812B-4020</text>
<text x="63.9" y="92.3">GND</text>
<text x="72" y="92.3">DOUT</text>
<text x="160.5" y="94.2">GND</text>
<text x="19.6" y="100.6">GND</text>
<text x="24.1" y="99.3">WS2812B-4020</text>
<text x="25.1" y="96.7">GND</text>
<text x="33.3" y="96.7">DOUT</text>
<text x="58.3" y="96.1">GND</text>
<text x="15.7" y="106.9">+5V</text>
<text x="54.5" y="102.5">+5V</text>
<text x="63.9" y="106.3">VDD</text>
<text x="68.1" y="103.7">LED9</text>
<text x="73.7" y="106.3">DIN</text>
<text x="25.1" y="110.7">VDD</text>
<text x="25.1" y="113.3">GND</text>
<text x="29.3" y="108.2">LED3</text>
<text x="33.3" y="113.3">DOUT</text>
<text x="34.9" y="110.7">DIN</text>
<text x="58.3" y="112.6">GND</text>
<text x="62.8" y="111.4">WS2812B-4020</text>
<text x="63.9" y="108.8">GND</text>
<text x="72" y="108.8">DOUT</text>
<text x="19.6" y="117.1">GND</text>
<text x="24.1" y="115.8">WS2812B-4020</text>
<text x="129.1" y="119.7">R2</text>
<text x="154.5" y="119.7">R3</text>
<text x="183.1" y="119.7">R4</text>
<text x="218" y="119.7">R5</text>
<text x="15.7" y="123.4">+5V</text>
<text x="29.3" y="124.7">LED4</text>
<text x="54.5" y="120.2">+5V</text>
<text x="63.9" y="124.1">VDD</text>
<text x="67.5" y="121.5">LED10</text>
<text x="73.7" y="124.1">DIN</text>
<text x="119.2" y="124.7">GND</text>
<text x="129.1" y="122">220R</text>
<text x="144.6" y="124.7">GND</text>
<text x="154.5" y="122">220R</text>
<text x="173.2" y="124.7">GND</text>
<text x="183.1" y="122">220R</text>
<text x="208.1" y="124.7">GND</text>
<text x="218" y="122">220R</text>
<text x="25.1" y="127.2">VDD</text>
<text x="25.1" y="129.8">GND</text>
<text x="33.3" y="129.8">DOUT</text>
<text x="34.9" y="127.2">DIN</text>
<text x="58.3" y="130.4">GND</text>
<text x="62.8" y="129.1">WS2812B-4020</text>
<text x="63.9" y="126.6">GND</text>
<text x="72" y="126.6">DOUT</text>
<text x="19.6" y="133.6">GND</text>
<text x="24.1" y="132.3">WS2812B-4020</text>
<text x="54.5" y="133.6">+5V</text>
<text x="63.9" y="137.4">VDD</text>
<text x="67.5" y="134.8">LED11</text>
<text x="73.7" y="137.4">DIN</text>
<text x="15.7" y="141.2">+5V</text>
<text x="29.3" y="142.5">LED5</text>
<text x="58.3" y="143.7">GND</text>
<text x="62.8" y="142.5">WS2812B-4020</text>
<text x="63.9" y="139.9">GND</text>
<text x="72" y="139.9">DOUT</text>
<text x="141.2" y="139.4">R6</text>
<text x="141.2" y="141.7">220R</text>
<text x="200.3" y="139.4">R7</text>
<text x="200.3" y="141.7">220R</text>
<text x="25.1" y="145">VDD</text>
<text x="25.1" y="147.5">GND</text>
<text x="33.3" y="147.5">DOUT</text>
<text x="34.9" y="145">DIN</text>
<text x="131.3" y="144.4">GND</text>
<text x="190.4" y="144.4">GND</text>
<text x="19.6" y="151.4">GND</text>
<text x="24.1" y="150.1">WS2812B-4020</text>
<text x="54.5" y="150.1">+5V</text>
<text x="63.9" y="153.9">VDD</text>
<text x="67.5" y="151.4">LED12</text>
<text x="73.7" y="153.9">DIN</text>
<text x="15.7" y="159">+5V</text>
<text x="29.3" y="160.2">LED6</text>
<text x="58.3" y="160.2">GND</text>
<text x="62.8" y="159">WS2812B-4020</text>
<text x="63.9" y="156.4">GND</text>
<text x="72" y="156.4">DOUT</text>
<text x="24.1" y="167.9">WS2812B-4020</text>
<text x="25.1" y="162.8">VDD</text>
<text x="25.1" y="165.3">GND</text>
<text x="33.3" y="165.3">DOUT</text>
<text x="34.9" y="162.8">DIN</text>
<text x="54.5" y="166.6">+5V</text>
<text x="67.5" y="167.9">LED13</text>
<text x="19.6" y="169.1">GND</text>
<text x="63.9" y="170.4">VDD</text>
<text x="63.9" y="172.9">GND</text>
<text x="72" y="172.9">DOUT</text>
<text x="73.7" y="170.4">DIN</text>
<text x="15.7" y="175.5">+5V</text>
<text x="25.1" y="179.3">VDD</text>
<text x="29.3" y="176.8">LED7</text>
<text x="34.9" y="179.3">DIN</text>
<text x="58.3" y="176.8">GND</text>
<text x="62.8" y="175.5">WS2812B-4020</text>
<text x="19.6" y="185.6">GND</text>
<text x="24.1" y="184.4">WS2812B-4020</text>
<text x="25.1" y="181.8">GND</text>
<text x="33.3" y="181.8">DOUT</text>
<text x="54.5" y="183.1">+5V</text>
<text x="67.5" y="184.4">LED14</text>
<text x="62.8" y="192">WS2812B-4020</text>
<text x="63.9" y="186.9">VDD</text>
<text x="63.9" y="189.5">GND</text>
<text x="72" y="189.5">DOUT</text>
<text x="73.7" y="186.9">DIN</text>
<text x="58.3" y="193.3">GND</text>
</g>
<g font-size="1.1" fill="#840000">
<text x="171.5" y="29.8">COL</text>
<text x="170.3" y="31.1">LED</text>
<text x="166.3" y="37.6" transform="rotate(-90 166.3 37.6)">ROW</text>
<text x="167.6" y="38.3" transform="rotate(-90 167.6 38.3)">LEDGND</text>
<text x="128.4" y="116.8">LED</text>
<text x="129.6" y="115.5">COL</text>
<text x="153.8" y="116.8">LED</text>
<text x="155" y="115.5">COL</text>
<text x="182.3" y="116.8">LED</text>
<text x="183.5" y="115.5">COL</text>
<text x="217.3" y="116.8">LED</text>
<text x="218.5" y="115.5">COL</text>
<text x="124.4" y="123.3" transform="rotate(-90 124.4 123.3)">ROW</text>
<text x="125.7" y="124" transform="rotate(-90 125.7 124)">LEDGND</text>
<text x="149.8" y="123.3" transform="rotate(-90 149.8 123.3)">ROW</text>
<text x="151.1" y="124" transform="rotate(-90 151.1 124)">LEDGND</text>
<text x="178.4" y="123.3" transform="rotate(-90 178.4 123.3)">ROW</text>
<text x="179.7" y="124" transform="rotate(-90 179.7 124)">LEDGND</text>
<text x="213.3" y="123.3" transform="rotate(-90 213.3 123.3)">ROW</text>
<text x="214.6" y="124" transform="rotate(-90 214.6 124)">LEDGND</text>
<text x="140.4" y="136.5">LED</text>
<text x="141.6" y="135.2">COL</text>
<text x="199.5" y="136.5">LED</text>
<text x="200.7" y="135.2">COL</text>
<text x="136.5" y="143" transform="rotate(-90 136.5 143)">ROW</text>
<text x="137.8" y="143.7" transform="rotate(-90 137.8 143.7)">LEDGND</text>
<text x="195.6" y="143" transform="rotate(-90 195.6 143)">ROW</text>
<text x="196.8" y="143.7" transform="rotate(-90 196.8 143.7)">LEDGND</text>
</g>
<g font-size=".7" fill="#006464">
<text x="166.8" y="27.1">MX-LED-B</text>
<text x="125.5" y="112.8">MX-LED</text>
<text x="150.9" y="112.8">MX-LED</text>
<text x="179.5" y="112.8">MX-LED</text>
<text x="214.4" y="112.8">MX-LED</text>
<text x="137" y="132.5">MX-LED-R</text>
<text x="196.1" y="132.5">MX-LED-R</text>
</g>
</svg>
